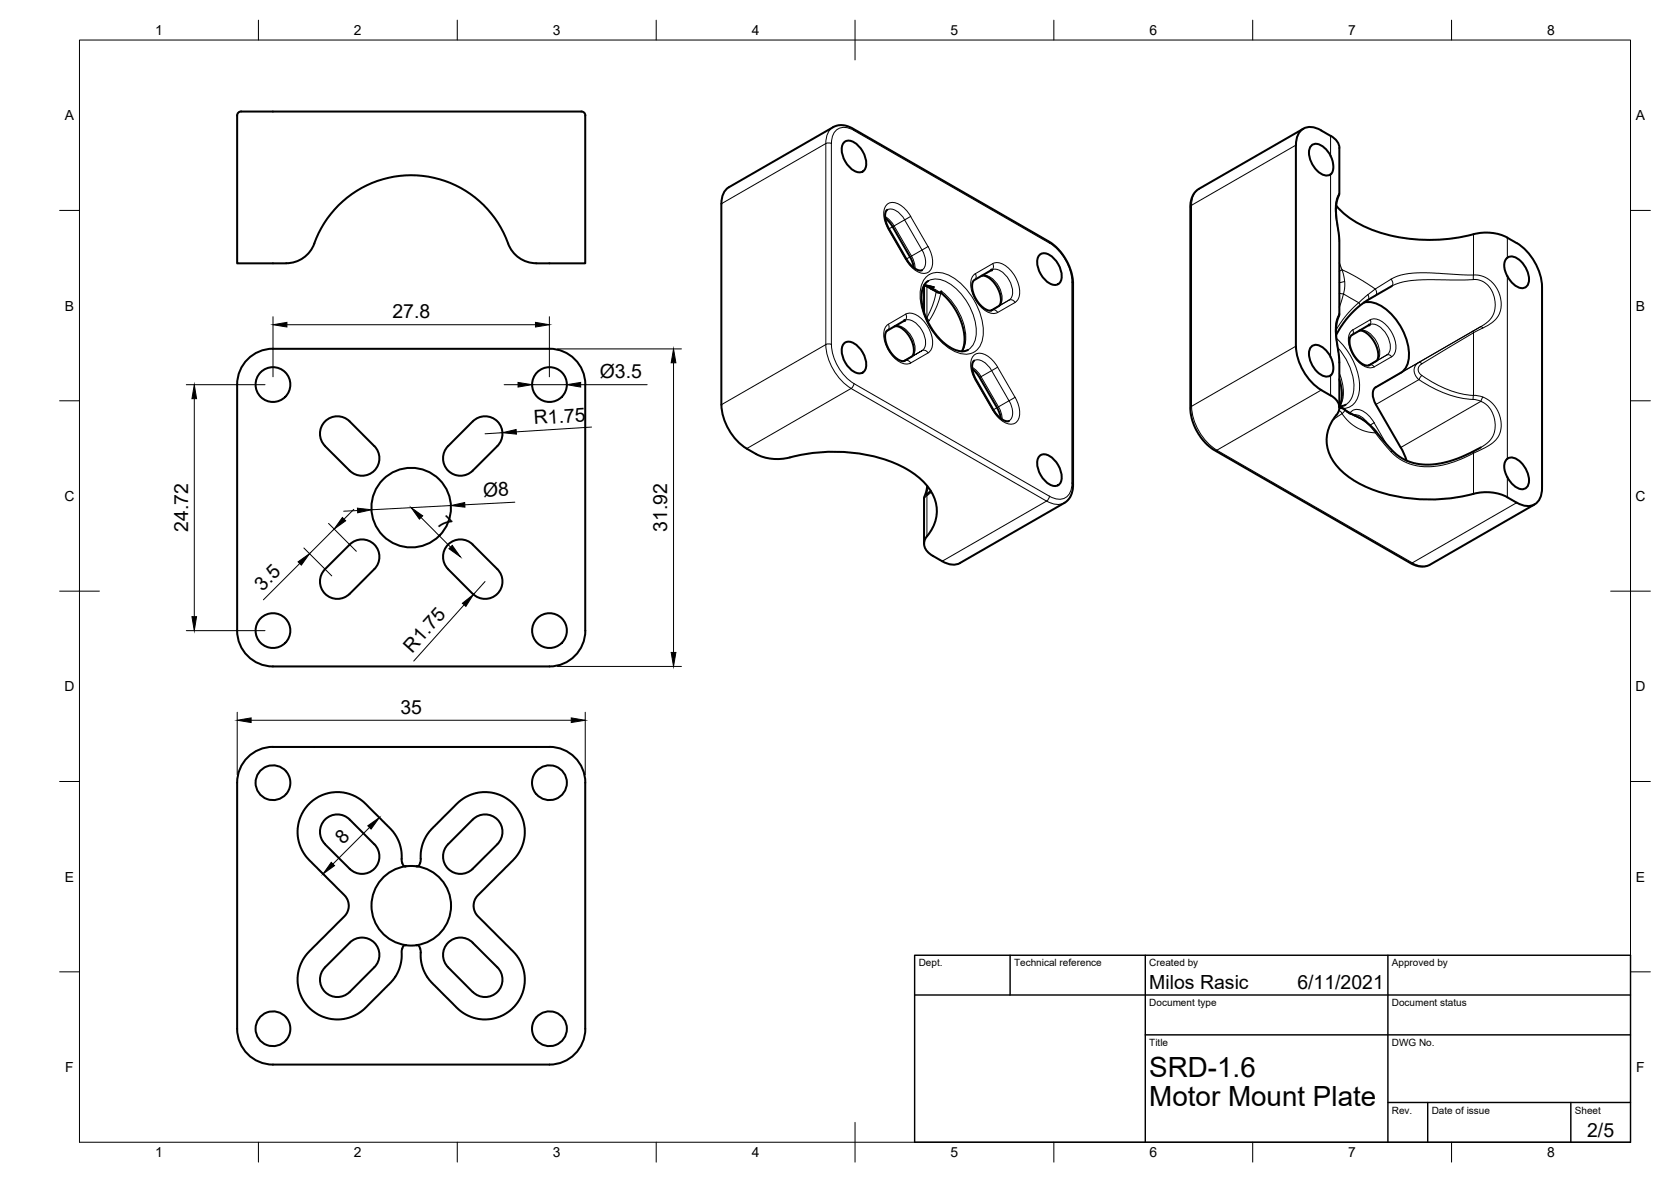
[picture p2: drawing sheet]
<svg xmlns="http://www.w3.org/2000/svg" width="420mm" height="297mm" viewBox="0 0 420 297" stroke-linecap="round" stroke-linejoin="round" font-family="sans-serif">
<!-- layer: Visible -->
<g fill="none" stroke="#000" stroke-width=".51">
<path d="M60.6 28h84.6a1.91 1.91 0 0 1 1.9 .6l.1 37.6h-12.4M60.6 28a1.01 1.01 0 0 0-1 1v37.2h12.4M212.1 35.9a2.24 2.24 0 0 1 3.2 .3 6.2 6.2 0 0 1 2.3 6.1 1.84 1.84 0 0 1-2.9 .6 6.2 6.2 0 0 1-2.8-6.6zM327.7 32.3l-26.4 15.2a5 5 0 0 0-2 4.5v50.9l.7 3.2 1.4 3 1.7 2.2 1.9 1.6 49.9 28.8 1.6 .6a4.1 4.1 0 0 0 3.1-.4l26.2-15.1M332.2 32.8l2.4 1.3M332.2 32.8a4.1 4.1 0 0 0-5.3 .2 5.4 5.4 0 0 0-1.1 3.5l.1 50.5a14.5 14.5 0 0 0 8.7 12.4M334.6 39.2a4.7 4.7 0 0 0-4-3 2.2 2.2 0 0 0-1.4 2.8 6.2 6.2 0 0 0 4.1 5.1 1.68 1.68 0 0 0 1.5-.5l.4-.7 .1-1.2-.3-1.4-.4-1.1M334.6 34.1l1.4 1.2 .6 .9 .2 1M336.8 37.2v11.5l-.7 2.1-.2 1.8 .9 7.7v18.8l-.6 1.7-.3 2.2 .9 7.6v11.8M181.4 51.2v50.5M181.4 51.2v-.8a4.1 4.1 0 0 1 1.9-3.3l26.3-15.2a5 5 0 0 1 4.9 .4l49.6 28.6 1.9 1.7 1.8 2.3 1.5 3.4 .5 2.6v51.3l-.2 1.4a4.2 4.2 0 0 1-1.9 2.8l-26.3 15.1a4.4 4.4 0 0 1-4.5-.5 7.4 7.4 0 0 1-4.4-3.6 2.74 2.74 0 0 1 .6-2.6 9.4 9.4 0 0 0-.2-12.9 26.9 26.9 0 0 0-16.1-7.8 44.7 44.7 0 0 0-19.1 1.1 13 13 0 0 1-10.8-3 14.3 14.3 0 0 1-5.5-10.5M222.6 54.8l1.6 1.8 4.7 8.1 .5 1.2 .4 1.4"/>
<path d="M223.1 52.7l-.4 .7-.2 1.1 .3 1.4 .6 1.4 5 8.6 1.6 1.6 .9 .4h.9M336 51.7a26.5 26.5 0 0 0 16 8 44.7 44.7 0 0 0 19.5-1.1 12.4 12.4 0 0 1 9.9 2.5M79 61.2a25.9 25.9 0 0 1 24.4-17.2 25.9 25.9 0 0 1 24.4 17.2M79 61.2a7.5 7.5 0 0 1-7 5M127.8 61.2a7.5 7.5 0 0 0 7 5M232.7 71.8l.9 .4M232.8 71.8l2 1.1M233.4 70.6l-.8 .7-.6 1.1-.3 2.7 .6 3.3 1.7 3.7 2.2 3 2.5 2.1 1.2 .6 1.4 .4 1 .1 1.1-.4M234.1 72.5l1.8 1 .7 .1M234.8 72.1l-2.5-.4v6.8M236.6 73.6l1.8 1.7 1.4 1.9 1 1.6 1.1 2.6 .5 2.5 .1 1.7-.2 1.4-.4 1.3M236.7 73.2l-.1 .4"/>
<path d="M246.8 69.3l1.2 .2 1.3 .9 1.4 1.7 .7 1.6 .3 2-.3 1-2.2 1.3M249.3 67.8l-4.4 2.6-.5 1.2 .4 2.2 1.3 2.5 .8 .8 1.1 .7 .8 .3 .5-.1M261.3 64.2a2.24 2.24 0 0 1 3.2 .3 6.2 6.2 0 0 1 2.2 6.1 1.84 1.84 0 0 1-2.8 .6 6.2 6.2 0 0 1-2.9-6.6zM342.9 76a7.3 7.3 0 0 1 6.7 2.7 14.8 14.8 0 0 1 4.5 12.2 4.2 4.2 0 0 1-1.9 2.8l-6.3 3.6a2.88 2.88 0 0 0-.3 3.6l6.9 12.1 1.2 2.7M349.9 71.9l-6 3.5-2.8 2.1-2.7 2.9-2.4 3.8M379 64.8l-.5 .6-.3 1 .2 1.5 .6 1.5M379 64.8a3.1 3.1 0 0 1 3.9 1.4 5.6 5.6 0 0 1 1.3 5.3 1.85 1.85 0 0 1-2.8 .5l-1.5-1.3-.9-1.3M381.4 61.1a14.1 14.1 0 0 1 6.3 11v50.5a4.1 4.1 0 0 1-2.9 4.5 5.2 5.2 0 0 1-3.4-.8M59.6 96.7v61.8a9 9 0 0 0 9 9h69.6a9 9 0 0 0 9-9v-61.8M59.6 96.6a9 9 0 0 1 9-9l69.6 .1a9 9 0 0 1 9 8.9M212.1 86.4a2.24 2.24 0 0 1 3.2 .3 6.2 6.2 0 0 1 2.3 6.1 1.84 1.84 0 0 1-2.9 .6 6.2 6.2 0 0 1-2.8-6.5zM224.9 82h.6l.7 .2 1.3 .9 1.2 1.5 .9 2 .2 1.5-.2 1.1-.3 .4-1.9 1.1"/>
<path d="M227.5 80.5l-4.5 2.6-.3 .6-.2 .6 .4 2.3 1.3 2.3 1 1 .9 .6 .8 .3 .6-.1M244.5 92.7l.8 .8 1 1.3 4.6 8 .8 2.4M245 90.6l-.4 .4-.2 .8 .4 2.2 5 9 .7 1.1 1.3 1.2 1 .5h.9M334.6 89.7a4.7 4.7 0 0 0-4-3 2.2 2.2 0 0 0-1.4 2.8 6.2 6.2 0 0 0 4.1 5.1 1.68 1.68 0 0 0 1.5-.4l.4-.8 .1-1.1-.3-1.4-.4-1.2M334.6 99.4a3.1 3.1 0 0 1 1.4 4.9 9.6 9.6 0 0 0 1.2 13.9 31.2 31.2 0 0 0 18.7 7.2 44.8 44.8 0 0 0 15.6-1.5 12.4 12.4 0 0 1 9.9 2.4M336.8 95.3l.6 3.5-.1 1.6-.5 1.7M341.8 83.1l1.1 .2 1.6 1.2 1 1.4 .9 2 .2 1.6-.3 .9-2.1 1.4M344.3 81.6l-4.5 2.7-.4 .6-.1 .9 .2 1.3 .5 1.3 1.1 1.8 1.1 1.1 .8 .4 .6 .2 .7-.1M81.7 105.9a4.4 4.4 0 0 1 6.2 0l6.2 6.2a4.4 4.4 0 0 1 0 6.2 4.4 4.4 0 0 1-6.2 0l-6.2-6.2a4.4 4.4 0 0 1 0-6.2zM112.7 112.1a4.4 4.4 0 0 0 0 6.2 4.4 4.4 0 0 0 6.2 0l6.2-6.2M125.1 112.1a4.4 4.4 0 0 0 0-6.2 4.4 4.4 0 0 0-6.2 0l-6.2 6.2M261.3 114.7a2.24 2.24 0 0 1 3.2 .3 6.2 6.2 0 0 1 2.2 6.1 1.84 1.84 0 0 1-2.8 .6 6.2 6.2 0 0 1-2.9-6.5z"/>
<path d="M336.8 102.2l.9 .4 1.9 1.4M338.3 101.7l-1.5 .4M338.6 103.3l3.6 1.9 2.1 1.5 1.5 1.5 4.4 5.1 1.6 1.4 1.7 1 1.5 .6 3.5 .5a29.2 29.2 0 0 0 13.8-4.4M379 115.3l-.5 .7-.3 .9 .2 1.6 .6 1.4M379 115.3a3.1 3.1 0 0 1 3.9 1.5 5.6 5.6 0 0 1 1.3 5.2 1.85 1.85 0 0 1-2.8 .5l-1.5-1.3-.9-1.3M233.1 122.1l-.8 3v11.5M234 123.4l-1 .8M81.7 143l6.2-6.2a4.4 4.4 0 0 1 6.2 0 4.4 4.4 0 0 1 0 6.2l-6.2 6.2a4.4 4.4 0 0 1-6.2 0 4.4 4.4 0 0 1 0-6.2M112.7 143l6.2 6.2a4.4 4.4 0 0 0 6.2 0 4.4 4.4 0 0 0 0-6.2M112.7 143a4.4 4.4 0 0 1 0-6.2 4.4 4.4 0 0 1 6.2 0l6.2 6.2M62.3 190.3a8.8 8.8 0 0 1 6.3-2.6h65.4a13.9 13.9 0 0 1 8.7 1.2 8.9 8.9 0 0 1 4.5 7.8v61.8a9 9 0 0 1-9 9h-65.5a14 14 0 0 1-8.6-1.2 9 9 0 0 1-4.5-7.8v-61.8a9 9 0 0 1 2.7-6.4zM72 199.5a4.3 4.3 0 0 1-7.2-.8 4.3 4.3 0 0 1 3.5-6.3 4.3 4.3 0 0 1 4.5 5.6l-.8 1.6"/>
<path d="M134.8 199.5a4.3 4.3 0 0 0 7-.5 4.3 4.3 0 0 0-2.6-6.5 4.3 4.3 0 0 0-5.4 4.3l.2 1.4 .8 1.4M81.7 205.9a4.4 4.4 0 0 1 6.2 0l6.2 6.2a4.4 4.4 0 0 1 0 6.2 4.4 4.4 0 0 1-6.2 0l-6.2-6.2a4.4 4.4 0 0 1 0-6.2zM101.9 217.7l-.5-.2-.3-.8-.4-4-.5-1.3-1-1.9-1-1.2-6.3-6.3-1.8-1.4-1.5-.8-2-.6-1.2-.1-2.1 .1-1.8 .4-1.6 .8-1.8 1.2-1.1 1.2-1 1.6-.6 1.3-.6 2.5 .2 2.8 .6 2 .8 1.5 .9 1.1 9.6 9.7 .6 1.3 .2 1.2-.3 1.2-.6 1-9.1 9.1-1.6 2.1-.9 2.2-.4 2.3 .3 2.8 .9 2.4 1 1.5 1.6 1.6 1.6 1 1.9 .8 2.3 .4 1.8-.1 2.1-.5 1.4-.7 2.2-1.6 6.3-6.3 1-1.2 1-1.9 .5-1.4 .5-4.3 .3-.6 .6-.1M101.9 217.7h.2a10 10 0 0 0-8.7 9.9 10 10 0 0 0 8.7 9.9M102 217.7h2.7M104.7 217.7h.2M104.7 217.7a10 10 0 0 1 8.7 9.9 10 10 0 0 1-8.7 9.9M104.9 217.7l.5-.2 .3-.8 .4-4 .4-1.3 1.1-1.9 1-1.2 6.3-6.3 1.9-1.5 1.7-.8 1.7-.5 1.2-.1 2.1 .1 1.8 .4 1.6 .8 1.7 1.2 1.2 1.2 1 1.6 .6 1.3 .5 2.5-.1 2.8-.7 2-.7 1.5-.9 1.1-9.7 9.7-.6 1.3-.1 1.2 .3 1.2 .6 1 9 9.1 1.9 2.5 .8 2.1 .3 2-.2 2.5-.6 1.9-1 1.7-1.1 1.4-1.3 1.1-2 1.1-2.3 .7-2.1 .1-1.7-.3-1.7-.5-1.3-.7-1.5-1.1-6.6-6.6-1-1.2-1.1-1.9-.4-1.4-.3-1.7v-1.9l-.4-1.1-.5-.3h-2.9M112.7 212.1a4.4 4.4 0 0 0 0 6.2 4.4 4.4 0 0 0 6.2 0l6.2-6.1M125.1 212.1a4.4 4.4 0 0 0 0-6.2 4.4 4.4 0 0 0-6.2 0l-6.2 6.3M87.9 236.9a4.4 4.4 0 0 1 6.2 0 4.4 4.4 0 0 1 0 6.2l-6.2 6.2a4.4 4.4 0 0 1-6.2 0 4.4 4.4 0 0 1 0-6.2zM72 255.7l.7 1.2 .3 1v1.3l-.5 1.3a4.4 4.4 0 0 1-6.3 1.6 4.4 4.4 0 0 1-.8-6.5 4.4 4.4 0 0 1 6.6 .1"/>
<path d="M112.7 243.1l6.2 6.2a4.4 4.4 0 0 0 6.2 0 4.4 4.4 0 0 0 0-6.2M112.7 243.1a4.4 4.4 0 0 1 0-6.2 4.4 4.4 0 0 1 6.2 0l6.2 6.2M134.8 255.7l-.7 1.2-.3 1.3v1l.5 1.4a4.4 4.4 0 0 0 6.4 1.5 4.4 4.4 0 0 0 .7-6.5 4.4 4.4 0 0 0-6.6 .1"/>
<circle cx="68.6" cy="96.6" r="4.4"/>
<circle cx="138.2" cy="96.6" r="4.4"/>
<circle cx="103.4" cy="127.6" r="10"/>
<circle cx="68.6" cy="158.5" r="4.4"/>
<circle cx="138.2" cy="158.5" r="4.4"/>
</g>
<!-- layer: Visible Narrow -->
<g fill="none" stroke="#000" stroke-width=".25">
<path d="M207.6 36.1l.8-.2 .7 .2M207.6 36.1v50.5l-26.2 15.1M207.6 36.1l-26.2 15.1M209 36.1v50.5M209.5 31.9a4.4 4.4 0 0 0-1.9 4.2M214.5 32.3l.2 .5a3.5 3.5 0 0 0-5 .6l-.6 1.6v1.1M214.7 32.8l49.2 28.3M325.8 36.5l-26.2 15.1M334.6 34.1v5.1M222.6 54.4l1.2 1 1 1.4M223.1 52.7a2.96 2.96 0 0 1 3.4 1.2l1 1.4 1.5-.9a5.6 5.6 0 0 0-5.1-3.5 2.71 2.71 0 0 0-1.7 3.2 8.4 8.4 0 0 0 1.2 3.5M223.4 57.6l4.3 7.6"/>
<path d="M223.6 57.5l-.2 .1M224.8 56.8l-1.3 .7M224.8 56.8l4.4 7.6M224.8 56.8l2.7-1.5 4.3 7.5M229 54.4l4.3 7.6M299.6 51.6l-.3 .4M299.6 51.6v50.5M301.5 47.5a4.4 4.4 0 0 0-1.9 4.1M334.6 43.8v45.9M336.8 48.6l-.7 1.4-.4 2.3 .2 2.3 .9 6.1M370.5 58.9v10.2M379 59.7v5.1"/>
<path d="M227.7 79l-4.3 2.5M227.7 78.9a3.4 3.4 0 0 1 3.8 1.1 7.6 7.6 0 0 1 2.7 7.8l-.9 .9a1.16 1.16 0 0 0-1.5-.6 2.97 2.97 0 0 0 .7-3.5 5.9 5.9 0 0 0-4-4.3l-1 .2a1.11 1.11 0 0 0 .2-1.6zM229.2 64.3l.7 1.6 .2 1.6M229.2 64.4l-1.3 .7M231.8 62.8a4.4 4.4 0 0 1 .3 4.8l-.3 .3M231.8 62.8l-2.6 1.6M232.4 71.6l1.4 .2 1.1 .3M232.7 71.8l.6 .3M233 69.5a5.1 5.1 0 0 1 6.3 0 17.2 17.2 0 0 1 7.9 15 4.5 4.5 0 0 1-6.9 3.9 16.9 16.9 0 0 1-8.9-15.4 5.6 5.6 0 0 1 1.6-3.5zM233.1 79.8l.5 .8M233.1 79.8l-.2 .2M233.1 72v7.8"/>
<path d="M233.3 62a5.7 5.7 0 0 1 .5 6.1 2.69 2.69 0 0 1-3.6-.1 8.4 8.4 0 0 1-2.5-2.8l.2-.1M233.4 62l-1.6 .8M233.4 70.6a5.4 5.4 0 0 1 5.9 1.1 15.3 15.3 0 0 1 6.1 12.6 4.7 4.7 0 0 1-2 3.6M233.6 71.9l.4 .6M234.2 72.6l1.4 .8M234.6 72.5l1.5 .9 .6-.2M234.6 72.5h-.5M234.8 72.1l-.2 .4M234.8 72.9l.8 .5M235.4 73.3l-.9 3.4-1.4 3.1M235.6 73.4h.1M236.1 73.3l-.5 .1"/>
<path d="M236.6 73.6l-1.1 3.4-1.9 3.6M236.7 73.2a15.2 15.2 0 0 1 6 13l-.7 2.1M245.2 68.8a3.5 3.5 0 0 0-1 3.8 7.6 7.6 0 0 0 5.5 6.2l1.2-.3M245.2 68.8a1.19 1.19 0 0 1-.2 1.6M246.9 69.3a4.1 4.1 0 0 1 4.2 2.7 4.5 4.5 0 0 1 .4 4.6l-.4 .4 2.6-1.6M249.3 78v-.1a1.14 1.14 0 0 1 1.6 .6M249.6 66.3l-4.4 2.5M249.6 66.2a1.18 1.18 0 0 1-.2 1.6 2.96 2.96 0 0 1 3.3 1.2 5.9 5.9 0 0 1 1.7 5.6l-.7 .8M249.6 66.2a3.4 3.4 0 0 1 3.8 1.1 7.6 7.6 0 0 1 2.6 7.8l-.8 .9M253.7 75.4l-4.5 2.6M253.7 75.4a1.14 1.14 0 0 1 1.5 .6M255.2 76l-4.4 2.5"/>
<path d="M263.7 60.6l.2 .5M263.9 61.1a12.5 12.5 0 0 1 5.6 9.8v50.5M269.5 70.9l.3 .4M336.8 78.9l-.8 1.6-.3 2.3 1.1 8.3M336.8 66l.6 1.8M337.4 67.8l.7 2.9M337.4 67.8l3.7 1.9 4.7 2.9M337.5 67.8l-.7 .3M338.1 70.7v1.8l-.3 1.3-1-.1M338.1 70.7l-1.3 .3M341.7 76.1l-3 2.9-2.8 4M341.7 76.1l-3.9-2.2-1 3.3"/>
<path d="M341.7 76l.3 .8M343.9 74.1a1.06 1.06 0 0 1 .1 1.3M345.8 72.6l-4.1 3.5M345.8 72.6l.3 1-.3 .7M349.8 70.2l-4 2.4M349.8 70.1l.4 1.1-.3 .7 2.8-1 3.4-.5 14.4-.1M370.5 70.3l1.4 .1 1.5 .7 1.3 1.3 .6 1.2 .6 2.2v1.8l-.4 1.4-1 1.5-2 1.5-26.6 15.3M370.5 69.1l-14.2-.5-3.9 .5-2.6 1.1M370.5 69.1l1.4 .1 1 .3 2 1.2 1.5 1.9 .9 2.3 .1 2.4-.7 2.1-1.6 1.7-2.3 1.4M370.5 69.1v1.2M379 69.4v45.9M214 97.6l49.1 28.3"/>
<path d="M214 97.6l-26.3 15.1M214 97.6a14.1 14.1 0 0 1-6.4-11l.8-.2 .7 .2a12.6 12.6 0 0 0 5.6 9.8l49.2 28.3a3.5 3.5 0 0 0 5-.6l.6-1.7v-1l.3 .4M214.7 96.4l-.2 .7-.5 .5M223.1 83.1a1.13 1.13 0 0 0 .3-1.6 3.5 3.5 0 0 0-1.1 3.8 7.6 7.6 0 0 0 5.5 6.2l1.2-.3a1.18 1.18 0 0 0-1.5-.6M225 82a4.1 4.1 0 0 1 4.3 2.7 4.5 4.5 0 0 1 .3 4.6l-.4 .3M227.5 90.6v.1M229.2 89.6l2.6-1.5-4.3 2.6M229.2 89.6l-1.8 1.1M233.3 88.7l-4.3 2.5M233.6 80.6l-.2 .4M244.4 92.3l1.3 1 1 1.4M245 90.6a2.96 2.96 0 0 1 3.3 1.2l1 1.3"/>
<path d="M245.4 95.4l-.1 .1M246.7 94.7l4.4 7.5M246.7 94.7l-.4 .2M249.3 93.1l4.4 7.6M249.3 93.1l-2.6 1.6M250.8 92.3l4.4 7.6M250.9 92.3a5.6 5.6 0 0 0-5.1-3.5 2.71 2.71 0 0 0-1.7 3.2 8.4 8.4 0 0 0 1.1 3.5l4.4 7.6M250.9 92.3l-1.6 .8M255.2 99.8a5.7 5.7 0 0 1 .5 6.2 2.69 2.69 0 0 1-3.6-.1 8.4 8.4 0 0 1-2.5-2.8M255.2 99.8l-1.5 .9M325.8 87l-26.2 15.1M332.2 98l-26.2 15.1 49.1 28.3"/>
<path d="M334.6 94.3v5.1M336.1 85.1a17 17 0 0 1 5.7 13 4.4 4.4 0 0 1-4 4.6M336.4 87.4a14.3 14.3 0 0 1 3.8 11.6 4.2 4.2 0 0 1-1.8 2.7M336.8 93.8a9.6 9.6 0 0 1 .1 8.3M339.7 83.2l4.8-2.8a3.3 3.3 0 0 1 3.7 .9 7.3 7.3 0 0 1 2.5 7.5l-.8 .9-4.4 2.5a3.7 3.7 0 0 1-4.3-1.6 7.1 7.1 0 0 1-1.8-6.9zM340.1 82.9a.92 .92 0 0 1-.2 1.3M341.8 83.1a4.1 4.1 0 0 1 4.3 2.7 4.5 4.5 0 0 1 .3 4.6l-.4 .3M344.3 91.8a.93 .93 0 0 1 1.2 .4M344.3 91.8h.1M344.5 80.4a.92 .92 0 0 1-.2 1.2 2.96 2.96 0 0 1 3.4 1.2 5.9 5.9 0 0 1 1.7 5.6l-.7 .8M348.7 89.2l-4.4 2.6M348.7 89.2l-4.5 2.6"/>
<path d="M348.7 89.2a.93 .93 0 0 1 1.2 .5M356.8 91.1l-.7 .5-.5 1.3 .3 1.3 .9 1.2M356.8 95.4l-10.9 6.2M356.8 91.1l.7 .3M356.8 95.4a26.9 26.9 0 0 0 13.6 5M357.5 91.4l-.6 .6-.3 .5v.7l.3 .6a25.1 25.1 0 0 0 13.6 5.6M357.5 94.3l-.7 1.1M370.4 83.2l2-1.1 .4 .3-2.3 1.2zM370.4 83.2l-13.6 7.9M370.5 83.6l-13 7.8M370.5 83.6v15.8M370.5 99.4l2.3 .4"/>
<path d="M370.5 99.4l-.1 1M372.8 99.8l1.8 1 1.7 1.8 1 2.4 .1 2.5-.5 1.9-1.2 1.5-2.2 1.5-3 1.5M372.8 99.8l-.4 1.1M251.1 102.2l.7 1.6 .2 1.6M251.1 102.3l-1.5 .8M253.7 100.7l-2.6 1.5M253.7 100.7a4.4 4.4 0 0 1 .3 4.8l-.3 .3M299.6 102.1l-.3 .4M299.6 102.1a14.1 14.1 0 0 0 6.4 11l-.5 .1M335.4 105.1v.2M335.4 105.3l-.2 .1M336.7 103.2l.8 .7"/>
<path d="M336.7 102.7a1.25 1.25 0 0 1 1.4 .5M337.3 102.4h-.5M337.4 104l1.7 2 2.2 1.5 2.5 1 2 .3M337.4 104l-2 1.3M338 102.8l.1 .4M338.1 103.2l-.7 .8M338.6 103.4l3.1 1.5M339.5 103.8a2.5 2.5 0 0 1 3.8-.1l1.8 1.9 3.5 6M339.6 104l2.1 .9M340.3 104.3a3.9 3.9 0 0 1 3.7 2.1M341.7 104.9l2.2 1.7 1.9 2.2M341.7 104.9h.1"/>
<path d="M344.2 106.5l-.2 .1M345.5 106.2l-1 .6M345.8 108.8l4 4.7M346.2 108.6l-.4 .1M349.8 113.5l2.1 1.8 1.9 1 2.6 .8 3 .2a26.3 26.3 0 0 0 11.1-3.4M350.2 113.3l-.4 .2M370.4 100.4l2 .5M370.5 113.4v.5M370.5 113.9v10.2M372.3 112.4l2.2-1.5 .8-1.1 .4-.9a6.6 6.6 0 0 0-3.4-8l-20.1 11.6M379 119.9v5.1M233.4 122.5l-.4 1.7"/>
<path d="M233.5 123.8l-.4 .7v10.3M234.2 123.7l-1.9 1.6M263.1 125.9l-26.2 15.1M263.2 125.9l.7 .4a4.1 4.1 0 0 0 3.7 .1M263.9 124.7l-.2 .7-.5 .5M381.4 126.3l-26.3 15.1M355.1 141.5h-.5M355.1 141.4l.7 .4a4.1 4.1 0 0 0 3.8 .1"/>
</g>
<circle cx="227.5" cy="90.7" r=".11" fill="#000" stroke="#000" stroke-width=".25"/>
<!-- layer: Visible -->
<g fill="#000" stroke="#000" stroke-width=".25">
<circle cx="249.3" cy="67.8" r=".24"/>
<circle cx="227.5" cy="80.5" r=".24"/>
<circle cx="344.3" cy="81.6" r=".24"/>
</g>
<!-- layer: Border -->
<g fill="none" stroke="#000" stroke-width=".25">
<path d="M20 10.1h390v276.9h-390zM65 5.1v5M115 5.1v5M165 5.1v5M215 5.1v10M265 5.1v5M315 5.1v5M365 5.1v5M15 52.9h5M410 52.9h5M15 100.7h5M410 100.7h5"/>
<path d="M15 148.6h10M405 148.6h10M15 196.4h5M410 196.4h5M15 244.2h5M410 244.2h5M65 287v5M115 287v5M165 287v5M215 282.1v9.9M265 287v5M315 287v5"/>
<path d="M365 287v5"/>
</g>
<!-- layer: TitleBlock -->
<path d="M230 240.1h180v46.9h-180zM230 250h180M254 240.1v9.9M288 240.1v46.9M349 240.1v46.9M288 260.1h122M349 277.1h61M359 277.1v9.9M395 277.1v9.9" fill="none" stroke="#000" stroke-width=".36"/>
<!-- layer: Dimensions -->
<g fill="none" stroke="#000" stroke-width=".25">
<path d="M68.6 79.6v15.1M138.1 79.6v15.1M46.8 96.7h19.8M72.1 81.6h62.5M126.8 96.7h3.5M133.8 96.7h8.7M140.1 87.7h31.2M146 96.7h16.7M169.4 91.2v72.8M48.9 100.2v54.8M126.3 108.7l-4.3 .3M148.7 107.3l-18.9 1.2"/>
<path d="M76.4 137.7l7 7M82.6 131.5l7 7M84 133l-6.2 6.1M89 128l-2.5 2.5M89.9 128.3l-3.5 .2M105.9 130.1l7.4 7.4M113.4 127l-20 1.1M129.5 126.2l-12.6 .7M46.8 158.5h19.8M75.4 141.6l-9.2 9.1M116.7 152l-12.7 14.1M122 146.1l-3 3.3"/>
<path d="M59.6 179v15.7M140.1 167.5h31.2M147.2 179v15.7M63.1 181h80.5M80.2 218.5l2.5 2.5M92.9 207.9l-9.2 9.2"/>
</g>
<g fill="#000" stroke="#000" stroke-width=".25">
<path d="M68.6 81.6l3.5-.6v1.2zM130.3 96.1l3.5 .6-3.5 .6zM134.6 81l3.5 .6-3.5 .6zM142.5 96.7l3.5-.6v1.2zM169.4 87.7l.5 3.5h-1.1zM48.9 96.7l.5 3.5h-1.1zM126.3 108.7l3.5-.8 .1 1.2zM86.1 130.1l.8 .8-2.9 2.1zM89.9 127.7l3.5 .4-3.5 .8zM103.4 127.6l2.9 2-.8 .9zM112.9 137.9l.8-.8 2.1 2.8zM113.4 127l3.4-.7 .1 1.2z"/>
<path d="M48.3 155h1.1l-.5 3.5zM75 141.2l2.8-2.1-2 2.9zM116.3 151.6l2.7-2.2-1.9 3zM168.8 164h1.1l-.5 3.5zM59.6 181l3.5-.6v1.2zM143.6 180.4l3.6 .6-3.6 .6zM83.3 216.7l.8 .8-2.9 2.1zM92.5 207.5l2.9-2-2.1 2.9z"/>
</g>
<g font-size="7">
<text x="289" y="270.6">SRD-1.6</text>
<text x="289" y="278.1">Motor Mount Plate</text>
</g>
<g font-size="4.9">
<text x="98.7" y="80">27.8</text>
<text x="150.8" y="95">Ø3.5</text>
<text x="134.3" y="106.7" transform="rotate(-4 134.3 106.7)">R1.75</text>
<text x="121.6" y="125" transform="rotate(-3 121.6 125)">Ø8</text>
<text x="109.7" y="131.7" transform="rotate(45 109.7 131.7)">7</text>
<text x="47.3" y="133.6" transform="rotate(-90 47.3 133.6)">24.72</text>
<text x="167.8" y="133.7" transform="rotate(-90 167.8 133.7)">31.92</text>
<text x="66" y="148.7" transform="rotate(-45 66 148.7)">3.5</text>
<text x="103.6" y="164.2" transform="rotate(-48 103.6 164.2)">R1.75</text>
<text x="100.7" y="179.4">35</text>
<text x="86.3" y="212.4" transform="rotate(-45 86.3 212.4)">8</text>
<text x="289" y="248.5">Milos Rasic</text>
<text x="326.2" y="248.5">6/11/2021</text>
<text x="399.1" y="285.7">2/5</text>
</g>
<g font-size="3.5">
<text x="39" y="8.8">1</text>
<text x="89" y="8.8">2</text>
<text x="139" y="8.8">3</text>
<text x="189" y="8.8">4</text>
<text x="239" y="8.8">5</text>
<text x="289" y="8.8">6</text>
<text x="339" y="8.8">7</text>
<text x="389" y="8.8">8</text>
<text x="16.3" y="30.2">A</text>
<text x="411.3" y="30.2">A</text>
<text x="16.3" y="78">B</text>
<text x="411.3" y="78">B</text>
<text x="16.2" y="125.9">C</text>
<text x="411.2" y="125.9">C</text>
<text x="16.2" y="173.7">D</text>
<text x="411.2" y="173.7">D</text>
<text x="16.3" y="221.6">E</text>
<text x="411.3" y="221.6">E</text>
<text x="16.4" y="269.4">F</text>
<text x="411.4" y="269.4">F</text>
<text x="39" y="290.8">1</text>
<text x="89" y="290.8">2</text>
<text x="139" y="290.8">3</text>
<text x="189" y="290.8">4</text>
<text x="239" y="290.8">5</text>
<text x="289" y="290.8">6</text>
<text x="339" y="290.8">7</text>
<text x="389" y="290.8">8</text>
</g>
<g font-size="2.5">
<text x="231" y="242.9">Dept.</text>
<text x="255" y="242.9">Technical reference</text>
<text x="289" y="242.9">Created by</text>
<text x="350" y="242.9">Approved by</text>
<text x="289" y="252.8">Document type</text>
<text x="350" y="252.8">Document status</text>
<text x="289" y="262.9">Title</text>
<text x="350" y="262.9">DWG No.</text>
<text x="350" y="279.9">Rev.</text>
<text x="360" y="279.9">Date of issue</text>
<text x="396" y="279.9">Sheet</text>
</g>
</svg>
